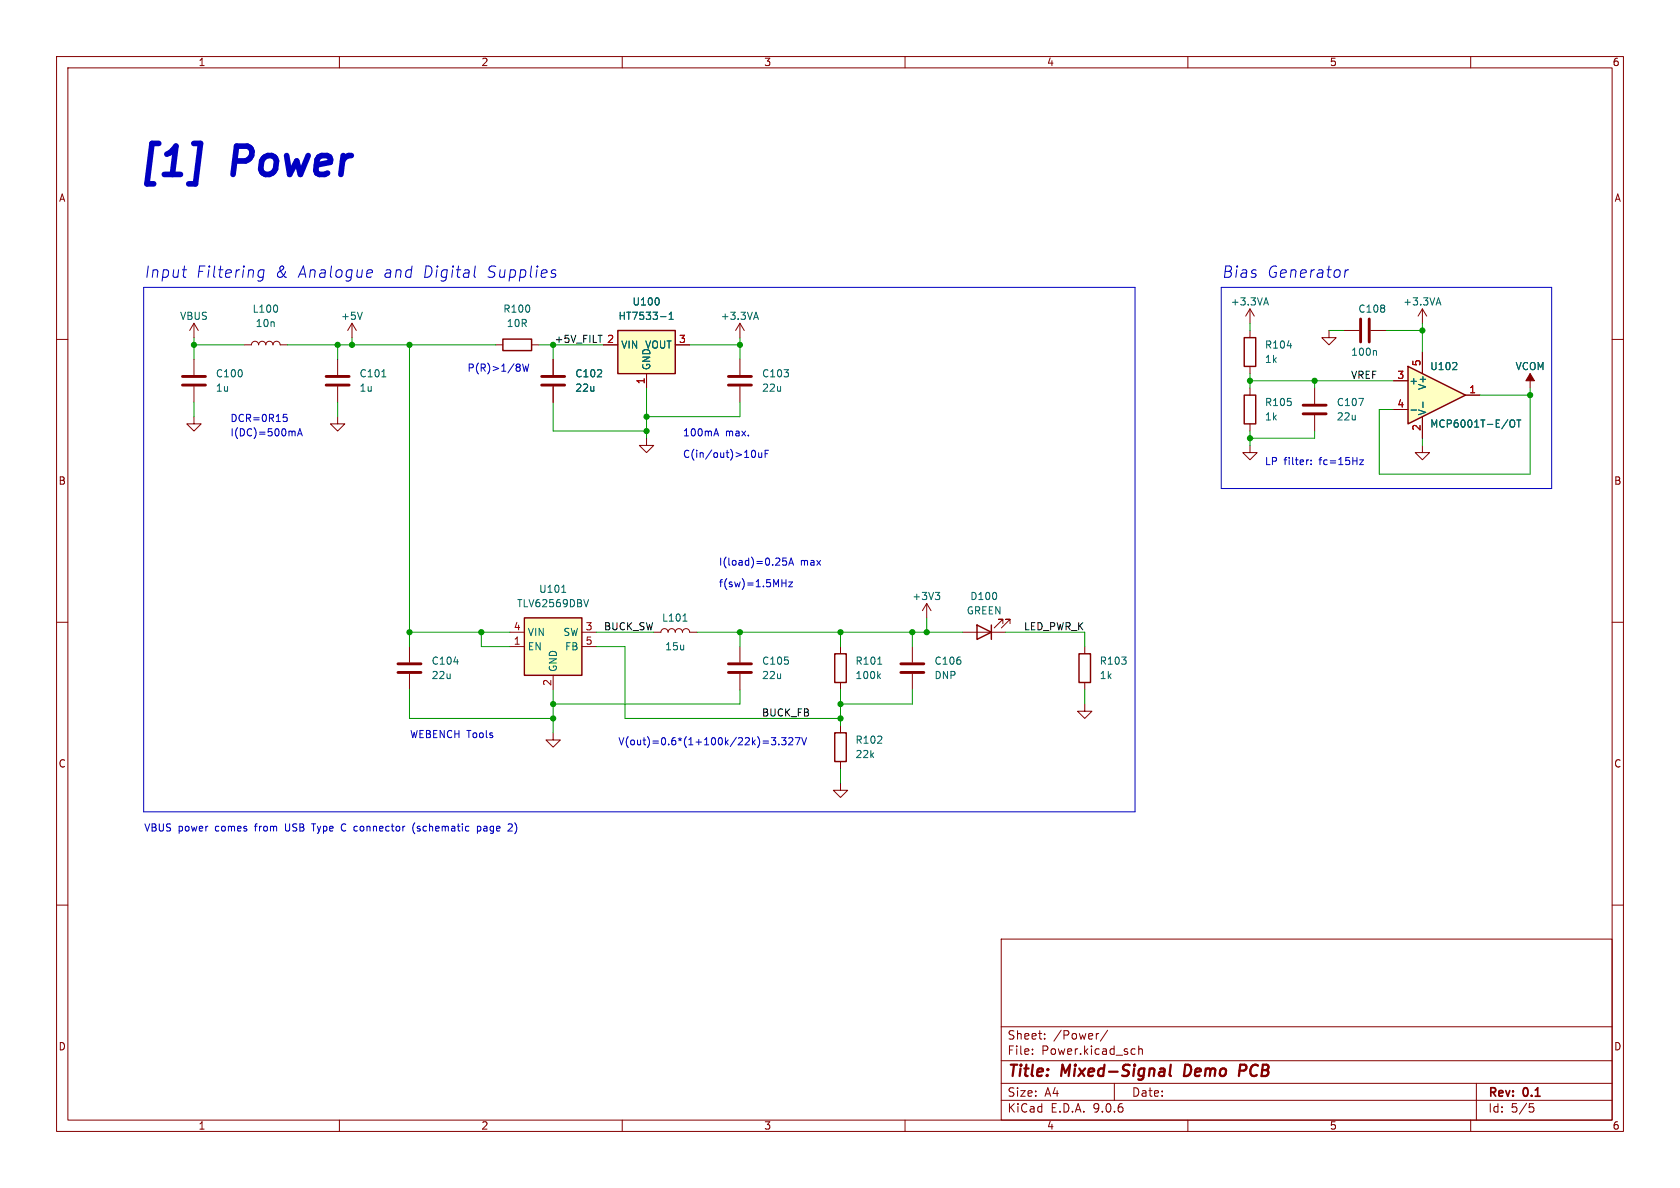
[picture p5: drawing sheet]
<svg xmlns="http://www.w3.org/2000/svg" width="297mm" height="210mm" viewBox="0 0 297 210" stroke-linecap="round" stroke-linejoin="round" font-family="sans-serif">
<g fill="none" stroke="#840000" stroke-width=".18">
<path d="M10 10h277v190h-277zM12 12h273v186h-273zM60 10v2M110 10v2M160 10v2M210 10v2M260 10v2M10 60h2M285 60h2M10 110h2M285 110h2M10 160h2"/>
<path d="M177 166h108v32h-108zM285 160h2M60 198v2M110 198v2M160 198v2M177 194.5h108M177 191.5h108M177 187.5h108M177 181.5h108M182.5 186.3v.1M182.5 185.5v.1M184.7 183.6v.1"/>
<path d="M184.7 182.8v.1M194.2 182.7l-.2 .1M195.8 182.1l-1.3 2M197 191.5v3M200.2 185.4l.5 .1M200.7 186.3l-.5 .1M201.3 185.5l.2-.1 .4 .1 .1 .9M201.3 184.9v1.5M210 198v2M260 198v2M261 191.5v6.5M270.4 195.1h.7"/>
<path d="M270.5 195.7h.4l.3 .3-.2 .5-.5 .1"/>
</g>
<path d="M207 188.2l-.2 1.7 .2 .3M209.6 188.2l-.3 2h.5M220 188.2h-.7l-.3 2M220.1 189.2l-1 .1" fill="none" stroke="#840000" stroke-width=".4"/>
<path d="M109.2 58.4h10.2v7.6h-10.2z" fill="#ffffc2"/>
<path d="M88.9 59.9h5.1v2.1h-5.1zM109.2 58.4h10.2v7.6h-10.2zM220 59.7h2v5.1h-2zM190.8 115.6h2v5.1h-2z" fill="none" stroke="#840000" stroke-width=".25"/>
<g fill="none" stroke="#840000" stroke-width=".18">
<path d="M221 54.6v2.6M221 58.4v1.3M221 54.6l-.8 1.3M221 54.6l.7 1.3M234.9 58.4v1.3h1.3l-1.3 1.3-1.2-1.3h1.2M237.5 58.4h2.8M242.3 58.4h2.8M251.5 54.6l-.8 1.3M251.5 54.6l.7 1.3M251.5 54.6v2.6M87.6 61h1.3M94 61h1.2"/>
<path d="M106.7 61h2.5M114.3 66v2.6M119.4 61h2.5M221 78.7v1.3h1.2l-1.2 1.3-1.3-1.3h1.3M221 64.8v1.2M251.5 78.7v1.3h1.2l-1.2 1.3-1.3-1.3h1.3M270.5 66v2.6M161.3 114.3v2.8M161.3 119.1v2.8M163.8 106.7l-.7 1.3M163.8 106.7l.8 1.3M163.8 106.7v2.5"/>
<path d="M191.8 114.3v1.3M191.8 124.5v1.2h1.2l-1.2 1.3-1.3-1.3h1.3M191.8 120.7v1.2"/>
</g>
<path d="M116.5 52.9v.8M116.8 56h.9M118.3 56.5h.7M118.3 55.6l.4-.4v1.3M223.5 53.6h.6M223.8 52.6l.4 1.3M254 53.6h.6M254.3 52.6l.4 1.3M227.6 61.1h.7M243.2 62l.1 .1v.7M165.3 104.7h.8l-.4 .5M165.9 105.2l.2 .2v.3l-.2 .3" fill="none" stroke="#006464" stroke-width=".18"/>
<path d="M240.5 56.4v4.1M242.1 56.4v4.1M159.3 117.3h4M159.3 118.9h4" fill="none" stroke="#840000" stroke-width=".51"/>
<path d="M270.5 66l.8 1.3h-1.6z" fill="#840000" stroke="#840000" stroke-width=".18"/>
<path d="M248.9 64.8l10.2 5.1-10.2 5z" fill="#ffffc2"/>
<path d="M248.9 64.8l10.2 5.1-10.2 5zM172.7 110.5l2.6 1.3-2.6 1.2zM175.3 110.5v2.5" fill="none" stroke="#840000" stroke-width=".25"/>
<path d="M246.4 67.3h2.5M246.4 72.4h2.5M251.5 62.2v3.8M251.5 73.7v3.8M259.1 69.9h2.5M170.2 111.8h7.6M177.3 110.2v-.7h-.8h.8l-1.5 1.5M178.6 110.2v-.7h-.8h.8l-1.6 1.5" fill="none" stroke="#840000" stroke-width=".18"/>
<path d="M249.4 72.5h1M251.6 71.1v.9M256.8 65.3h.8M257.5 64.2v.4M267 74.4l.2-.2a.43 .43 0 0 1 .6 .5v.4a.43 .43 0 0 1-.3 .4 .43 .43 0 0 1-.5-.2M268.1 74.2h.8M268.5 74.2v1.3" fill="none" stroke="#006464" stroke-width=".18"/>
<path d="M92.7 109.2h10.2v10.2h-10.2z" fill="#ffffc2"/>
<path d="M220 69.9h2v5h-2zM92.7 109.2h10.2v10.2h-10.2zM147.6 115.6h2v5.1h-2zM147.6 129.5h2v5.1h-2z" fill="none" stroke="#840000" stroke-width=".25"/>
<g fill="none" stroke="#840000" stroke-width=".18">
<path d="M34.3 57.2l-.8 1.2M34.3 57.2l.8 1.2M34.3 57.2v2.5M62.2 57.2l-.7 1.2M62.2 57.2l.8 1.2M62.2 57.2v2.5M130.8 57.2v2.5M130.8 57.2l-.8 1.2M130.8 57.2l.8 1.2M34.3 73.7v1.2h1.3l-1.3 1.3-1.3-1.3h1.3M34.3 63.5v2.8M34.3 68.3v2.8"/>
<path d="M43.2 61h1.2a.64 .64 0 0 1 .7-.7 .64 .64 0 0 1 .6 .7 .64 .64 0 0 1 .7-.7 .64 .64 0 0 1 .6 .7 .64 .64 0 0 1 .6-.7 .64 .64 0 0 1 .7 .7 .64 .64 0 0 1 .6-.7 .64 .64 0 0 1 .6 .7h1.3M59.7 73.7v1.2h1.3l-1.3 1.3-1.3-1.3h1.3M59.7 63.5v2.8M59.7 68.3v2.8M97.8 63.5v2.8M97.8 68.3v2.8M106.7 61h2.5M114.3 77.5v1.2h1.3l-1.3 1.3-1.3-1.3h1.3M114.3 66v2.6M119.4 61h2.5M130.8 63.5v2.8M130.8 68.3v2.8"/>
<path d="M221 68.6v1.3M221 74.9v1.3M232.4 68.6v2.8M232.4 73.4v2.8M246.4 67.3h2.5M246.4 72.4h2.5M251.5 62.2v3.8M251.5 73.7v3.8M259.1 69.9h2.5M72.4 114.3v2.8M72.4 119.1v2.8M90.2 111.8h2.5"/>
<path d="M90.2 114.3h2.5M97.8 119.4v2.5M102.9 111.8h2.5M102.9 114.3h2.5M115.6 111.8h1.2a.64 .64 0 0 1 .7-.7 .64 .64 0 0 1 .6 .7 .64 .64 0 0 1 .6-.7 .64 .64 0 0 1 .7 .7 .64 .64 0 0 1 .6-.7 .64 .64 0 0 1 .6 .7 .64 .64 0 0 1 .7-.7 .64 .64 0 0 1 .6 .7h1.3M130.8 114.3v2.8M130.8 119.1v2.8M148.6 114.3v1.3M97.8 129.5v1.3h1.3l-1.3 1.3-1.3-1.3h1.3M148.6 138.4v1.3h1.3l-1.3 1.3-1.3-1.3h1.3M148.6 120.7v1.2M148.6 128.3v1.2"/>
<path d="M148.6 134.6v1.3"/>
</g>
<g fill="none" stroke="#006464" stroke-width=".18">
<path d="M49 54.2v.7M64 55.2l-.4 1.3M116.5 52.9v.8M116.8 56h.9M118.3 56.5h.7M118.3 55.6l.4-.4v1.3M133.3 56.1h.7M133.7 55.2l.4 1.3M67.5 66.6h.7M240.2 70.4h.8l-.5 1.3M249.4 72.5h1M251.6 71.1v.9"/>
<path d="M256.8 65.3h.8M257.5 64.2v.4M267 74.4l.2-.2a.43 .43 0 0 1 .6 .5v.4a.43 .43 0 0 1-.3 .4 .43 .43 0 0 1-.5-.2M268.1 74.2h.8M268.5 74.2v1.3M80.2 117h.8M99.3 104.7h.7M104 106l-.4 1.3M120.7 109.8h.8M155.2 117.4h.7M155.3 119.5l.4 .5M155.7 119.1l-.5 .5"/>
</g>
<g fill="none" stroke="#840000" stroke-width=".51">
<path d="M32.3 66.5h4M32.3 68.1h4M57.7 66.5h4M57.7 68.1h4M95.8 66.5h4M95.8 68.1h4M128.8 66.5h4M128.8 68.1h4M230.4 71.6h4M230.4 73.2h4M70.4 117.3h4M70.4 118.9h4"/>
<path d="M128.8 117.3h4M128.8 118.9h4"/>
</g>
<path d="M105.7 59.3h.8" fill="none" stroke="#0f0f0f" stroke-width=".18"/>
<g fill="none" stroke="#0000c2" stroke-width=".18">
<path d="M25.4 50.8h175.3v92.7h-175.3zM32.2 47.7h.8M32.7 49h.1M46.7 47.8a.66 .66 0 0 0-1 .3l-.1 .5 .2 .3 .1 .1 .6-.1M46.7 47.7l-.2 1.6a.6 .6 0 0 1-.9 .3M65.2 47.7l.6 .1v.4l-1 .2M65.6 48.9l-.2 .1M84 47l-.2 1.7 .3 .3M97.7 48.4l.5 .1v.2l-.3 .3h-.4M97.8 47.7l.5 .1M215.9 50.8h58.4v35.6h-58.4zM237.8 47.7l-.1 1.3"/>
<path d="M238.4 47.7l-.4 .1-.2 .3M50.1 73.2h.6M50.2 73.7h.3l.3 .3-.1 .5h-.5M52 76.2l.2 .2v.7M52.6 77.1l.4-1.3 .4 1.3M52.7 76.7h.6M91.9 64.5v.3M91.9 65v.5M92.4 64.4l.3 1.2 .2-.9 .3 .9 .3-1.2M126.3 76.7h.6M126.6 75.8l.4 1.3M133 79.7l.1-.1a.68 .68 0 0 1 .5 .6 .68 .68 0 0 1-.5 .7l-.1-.1"/>
<path d="M135.9 79.6h-.6v1.3M134.1 80l.1 .8 .3 .1 .2-.2M134.7 80v.9M135.3 80.2h.4M139 98.6h-.6l-.1 .7 .2-.2 .5 .1 .1 .2-.1 .4-.2 .1-.5-.1M139.4 99.9l.5-1.3 .4 1.3M139.6 99.6h.6M231.2 81.3h.2M231.8 82v.1M231.8 81.4v.1M240.4 81.3h.6l-.6 .8h.6M138.2 103.1h.8"/>
<path d="M139 102.5v1.2M139.4 102.9h.7l-.7 .8h.7M134.9 131h1M134.9 131.4h1M136.4 130.4h.7l-.4 .5 .4 .1v.5l-.2 .2-.5-.2M137.7 131.5v.2M138.2 130.4h.8l-.5 .5 .4 .1v.5l-.2 .2-.5-.2M139.4 130.5l.5-.1 .3 .4-.8 .9h.8M140.6 130.4h.8l-.5 1.3M141.7 130.4l.5 1.3 .4-1.3M55.1 145.6h.7M60.3 146.4l.2 .3 .3 .2"/>
<path d="M60.8 145.6l-.3 .2-.2 .4M73.3 145.5a1.46 1.46 0 0 0 0 1.9M84.4 146.1v1.2M84.4 146.1h.4l.2 .2-.1 .5h-.5M90 145.6l.5 .1 .1 .3-.8 .9h.8"/>
</g>
<g fill="none" stroke="#009600" stroke-width=".18">
<path d="M34.3 59.7v3.8M62.2 59.7v1.3M130.8 59.7v3.8M221 57.2v1.2M234.9 58.4h2.6M245.1 58.4h6.4M251.5 57.2v5M34.3 61h8.9M34.3 71.1v2.6M50.8 61h36.8M59.7 61v2.5M59.7 71.1v2.6"/>
<path d="M72.4 61v53.3M95.2 61h11.5M97.8 61v2.5M97.8 71.1v5.1h16.5M114.3 68.6v8.9M121.9 61h8.9M130.8 71.1v2.6h-16.5M221 66v2.6M221 76.2v2.5M221 67.3h25.4M232.4 67.3v1.3M232.4 76.2v1.3h-11.4"/>
<path d="M251.5 77.5v1.2M261.6 69.9h8.9M270.5 68.6v15.2h-26.7v-11.4h2.6M72.4 111.8h17.8M85.1 111.8v2.5h5.1M105.4 111.8h10.2M105.4 114.3h5.1v12.7h38.1M123.2 111.8h47M130.8 111.8v2.5M148.6 111.8v2.5M161.3 111.8v2.5M163.8 109.2v2.6"/>
<path d="M177.8 111.8h14v2.5M72.4 121.9v5.1h25.4M97.8 121.9v7.6M130.8 121.9v2.6h-33M148.6 121.9v6.4M148.6 135.9v2.5M161.3 121.9v2.6h-12.7M191.8 121.9v2.6"/>
</g>
<g fill="#009600" stroke="#009600" stroke-width=".18">
<circle cx="148.6" cy="127" r=".46"/>
<circle cx="163.8" cy="111.8" r=".46"/>
<circle cx="161.3" cy="111.8" r=".46"/>
<circle cx="34.3" cy="61" r=".46"/>
<circle cx="59.7" cy="61" r=".46"/>
<circle cx="62.2" cy="61" r=".46"/>
<circle cx="72.4" cy="111.8" r=".46"/>
<circle cx="85.1" cy="111.8" r=".46"/>
<circle cx="72.4" cy="61" r=".46"/>
<circle cx="130.8" cy="61" r=".46"/>
<circle cx="97.8" cy="127" r=".46"/>
<circle cx="97.8" cy="124.5" r=".46"/>
<circle cx="130.8" cy="111.8" r=".46"/>
<circle cx="97.8" cy="61" r=".46"/>
<circle cx="148.6" cy="111.8" r=".46"/>
<circle cx="148.6" cy="124.5" r=".46"/>
<circle cx="114.3" cy="73.7" r=".46"/>
<circle cx="114.3" cy="76.2" r=".46"/>
<circle cx="232.4" cy="67.3" r=".46"/>
<circle cx="221" cy="67.3" r=".46"/>
<circle cx="221" cy="77.5" r=".46"/>
<circle cx="270.5" cy="69.9" r=".46"/>
<circle cx="251.5" cy="58.4" r=".46"/>
</g>
<g font-size="7" fill="#0000c2">
<text x="24.1" y="31.5">[1]</text>
<text x="41.4" y="31.5">Power</text>
</g>
<g font-size="2.8" fill="#0000c2">
<text x="25.4" y="49.3">Input</text>
<text x="34.5" y="49.3">Filtering</text>
<text x="48.5" y="49.3">&amp;</text>
<text x="52.6" y="49.3">Analogue</text>
<text x="67.8" y="49.3">and</text>
<text x="74.8" y="49.3">Digital</text>
<text x="86.1" y="49.3">Supplies</text>
<text x="215.9" y="49.3">Bias</text>
<text x="223.9" y="49.3">Generator</text>
</g>
<g font-size="2.8" fill="#840000">
<text x="178" y="190.9">Title:</text>
<text x="187.7" y="190.9">Mixed-Signal</text>
<text x="210.2" y="190.9">Demo</text>
<text x="220.7" y="190.9">PCB</text>
</g>
<g font-size="2.1" fill="#840000">
<text x="178" y="184">Sheet:</text>
<text x="186.2" y="184">/Power/</text>
<text x="178" y="186.7">File:</text>
<text x="184.1" y="186.7">Power.kicad_sch</text>
<text x="178" y="196.9">KiCad</text>
<text x="178" y="194.1">Size:</text>
<text x="184.7" y="194.1">A4</text>
<text x="185.7" y="196.9">E.D.A.</text>
<text x="193.3" y="196.9">9.0.6</text>
<text x="200" y="194.1">Date:</text>
<text x="263" y="194.3">Rev:</text>
<text x="263" y="196.9">Id:</text>
<text x="267.1" y="196.9">5/5</text>
<text x="269.4" y="194.3">0.1</text>
</g>
<g font-size="1.8" fill="#840000">
<text x="35" y="11.9">1</text>
<text x="85" y="11.9">2</text>
<text x="135" y="11.9">3</text>
<text x="185" y="11.9">4</text>
<text x="235" y="11.9">5</text>
<text x="285" y="11.9">6</text>
<text x="10.3" y="35.9">A</text>
<text x="285.3" y="35.9">A</text>
<text x="10.3" y="85.9">B</text>
<text x="285.3" y="85.9">B</text>
<text x="10.3" y="135.9">C</text>
<text x="285.3" y="135.9">C</text>
<text x="10.3" y="185.9">D</text>
<text x="285.3" y="185.9">D</text>
<text x="35" y="199.9">1</text>
<text x="85" y="199.9">2</text>
<text x="135" y="199.9">3</text>
<text x="185" y="199.9">4</text>
<text x="235" y="199.9">5</text>
<text x="285" y="199.9">6</text>
</g>
<g font-size="1.8" fill="#006464">
<text x="31.7" y="56.7">VBUS</text>
<text x="44.6" y="55.5">L100</text>
<text x="45.1" y="58">10n</text>
<text x="60.2" y="56.7">+5V</text>
<text x="88.9" y="55.5">R100</text>
<text x="89.5" y="58">10R</text>
<text x="109.2" y="56.7">HT7533-1</text>
<text x="111.7" y="54.2">U100</text>
<text x="127.3" y="56.7">+3.3VA</text>
<text x="217.5" y="54.2">+3.3VA</text>
<text x="240" y="55.5">C108</text>
<text x="248" y="54.2">+3.3VA</text>
<text x="109.7" y="61.8">VIN</text>
<text x="114" y="61.8">VOUT</text>
<text x="115.2" y="65.5" transform="rotate(-90 115.2 65.5)">GND</text>
<text x="223.5" y="61.8">R104</text>
<text x="223.5" y="64.4">1k</text>
<text x="238.8" y="63.1">100n</text>
<text x="252.7" y="65.6">U102</text>
<text x="267.8" y="65.6">VCOM</text>
<text x="38.1" y="66.9">C100</text>
<text x="38.1" y="69.4">1u</text>
<text x="63.5" y="66.9">C101</text>
<text x="63.5" y="69.4">1u</text>
<text x="101.6" y="66.9">C102</text>
<text x="101.6" y="69.4">22u</text>
<text x="134.6" y="66.9">C103</text>
<text x="134.6" y="69.4">22u</text>
<text x="223.5" y="72">R105</text>
<text x="236.2" y="72">C107</text>
<text x="249" y="68.2">+</text>
<text x="252.3" y="69" transform="rotate(-90 252.3 69)">V+</text>
<text x="223.5" y="74.5">1k</text>
<text x="236.2" y="74.5">22u</text>
<text x="252.3" y="73.5" transform="rotate(-90 252.3 73.5)">V-</text>
<text x="252.7" y="75.8">MCP6001T-E/OT</text>
<text x="91.3" y="107.5">TLV62569DBV</text>
<text x="95.2" y="105">U101</text>
<text x="161.2" y="106.3">+3V3</text>
<text x="171.4" y="106.3">D100</text>
<text x="93.2" y="112.6">VIN</text>
<text x="99.5" y="112.6">SW</text>
<text x="117" y="110.1">L101</text>
<text x="170.8" y="108.8">GREEN</text>
<text x="76.2" y="117.7">C104</text>
<text x="93.2" y="115.2">EN</text>
<text x="98.7" y="118.9" transform="rotate(-90 98.7 118.9)">GND</text>
<text x="99.8" y="115.2">FB</text>
<text x="117.5" y="115.2">15u</text>
<text x="134.6" y="117.7">C105</text>
<text x="151.1" y="117.7">R101</text>
<text x="165.1" y="117.7">C106</text>
<text x="194.3" y="117.7">R103</text>
<text x="76.2" y="120.2">22u</text>
<text x="134.6" y="120.2">22u</text>
<text x="151.1" y="120.2">100k</text>
<text x="165.1" y="120.2">DNP</text>
<text x="194.3" y="120.2">1k</text>
<text x="151.1" y="131.7">R102</text>
<text x="151.1" y="134.2">22k</text>
</g>
<g font-size="1.8" fill="#0000c2">
<text x="82.5" y="65.8">P(R)&gt;1/8W</text>
<text x="40.6" y="74.7">DCR=0R15</text>
<text x="40.6" y="77.2">I(DC)=500mA</text>
<text x="120.6" y="77.2">100mA</text>
<text x="128.2" y="77.2">max.</text>
<text x="120.6" y="81">C(in/out)&gt;10uF</text>
<text x="223.5" y="82.3">LP</text>
<text x="227" y="82.3">filter:</text>
<text x="233.4" y="82.3">fc=15Hz</text>
<text x="127" y="100.1">I(load)=0.25A</text>
<text x="141.5" y="100.1">max</text>
<text x="127" y="103.9">f(sw)=1.5MHz</text>
<text x="72.4" y="130.6">WEBENCH Tools</text>
<text x="109.2" y="131.8">V(out)=0.6*(1+100k/22k)=3.327V</text>
<text x="25.4" y="147.1">VBUS</text>
<text x="31.5" y="147.1">power</text>
<text x="38.1" y="147.1">comes</text>
<text x="45.4" y="147.1">from</text>
<text x="50.9" y="147.1">USB</text>
<text x="55.9" y="147.1">Type</text>
<text x="61.2" y="147.1">C connector</text>
<text x="74.2" y="147.1">(schematic</text>
<text x="85.8" y="147.1">page</text>
<text x="91.5" y="147.1">2)</text>
</g>
<g font-size="1.8" fill="#0f0f0f">
<text x="97.9" y="60.7">+5V_FILT</text>
<text x="238.8" y="67">VREF</text>
<text x="106.7" y="111.5">BUCK_SW</text>
<text x="180.9" y="111.5">LED_PWR_K</text>
<text x="134.6" y="126.7">BUCK_FB</text>
</g>
<g font-size="1.8" fill="#a90000">
<text x="107.2" y="60.7">2</text>
<text x="119.9" y="60.7">3</text>
<text x="251.2" y="64.8" transform="rotate(-90 251.2 64.8)">5</text>
<text x="114" y="68" transform="rotate(-90 114 68)">1</text>
<text x="246.9" y="67.1">3</text>
<text x="259.6" y="69.6">1</text>
<text x="246.9" y="72.1">4</text>
<text x="251.2" y="76.3" transform="rotate(-90 251.2 76.3)">2</text>
<text x="90.7" y="111.5">4</text>
<text x="103.4" y="111.5">3</text>
<text x="90.7" y="114">1</text>
<text x="103.4" y="114">5</text>
<text x="97.5" y="121.4" transform="rotate(-90 97.5 121.4)">2</text>
</g>
</svg>
